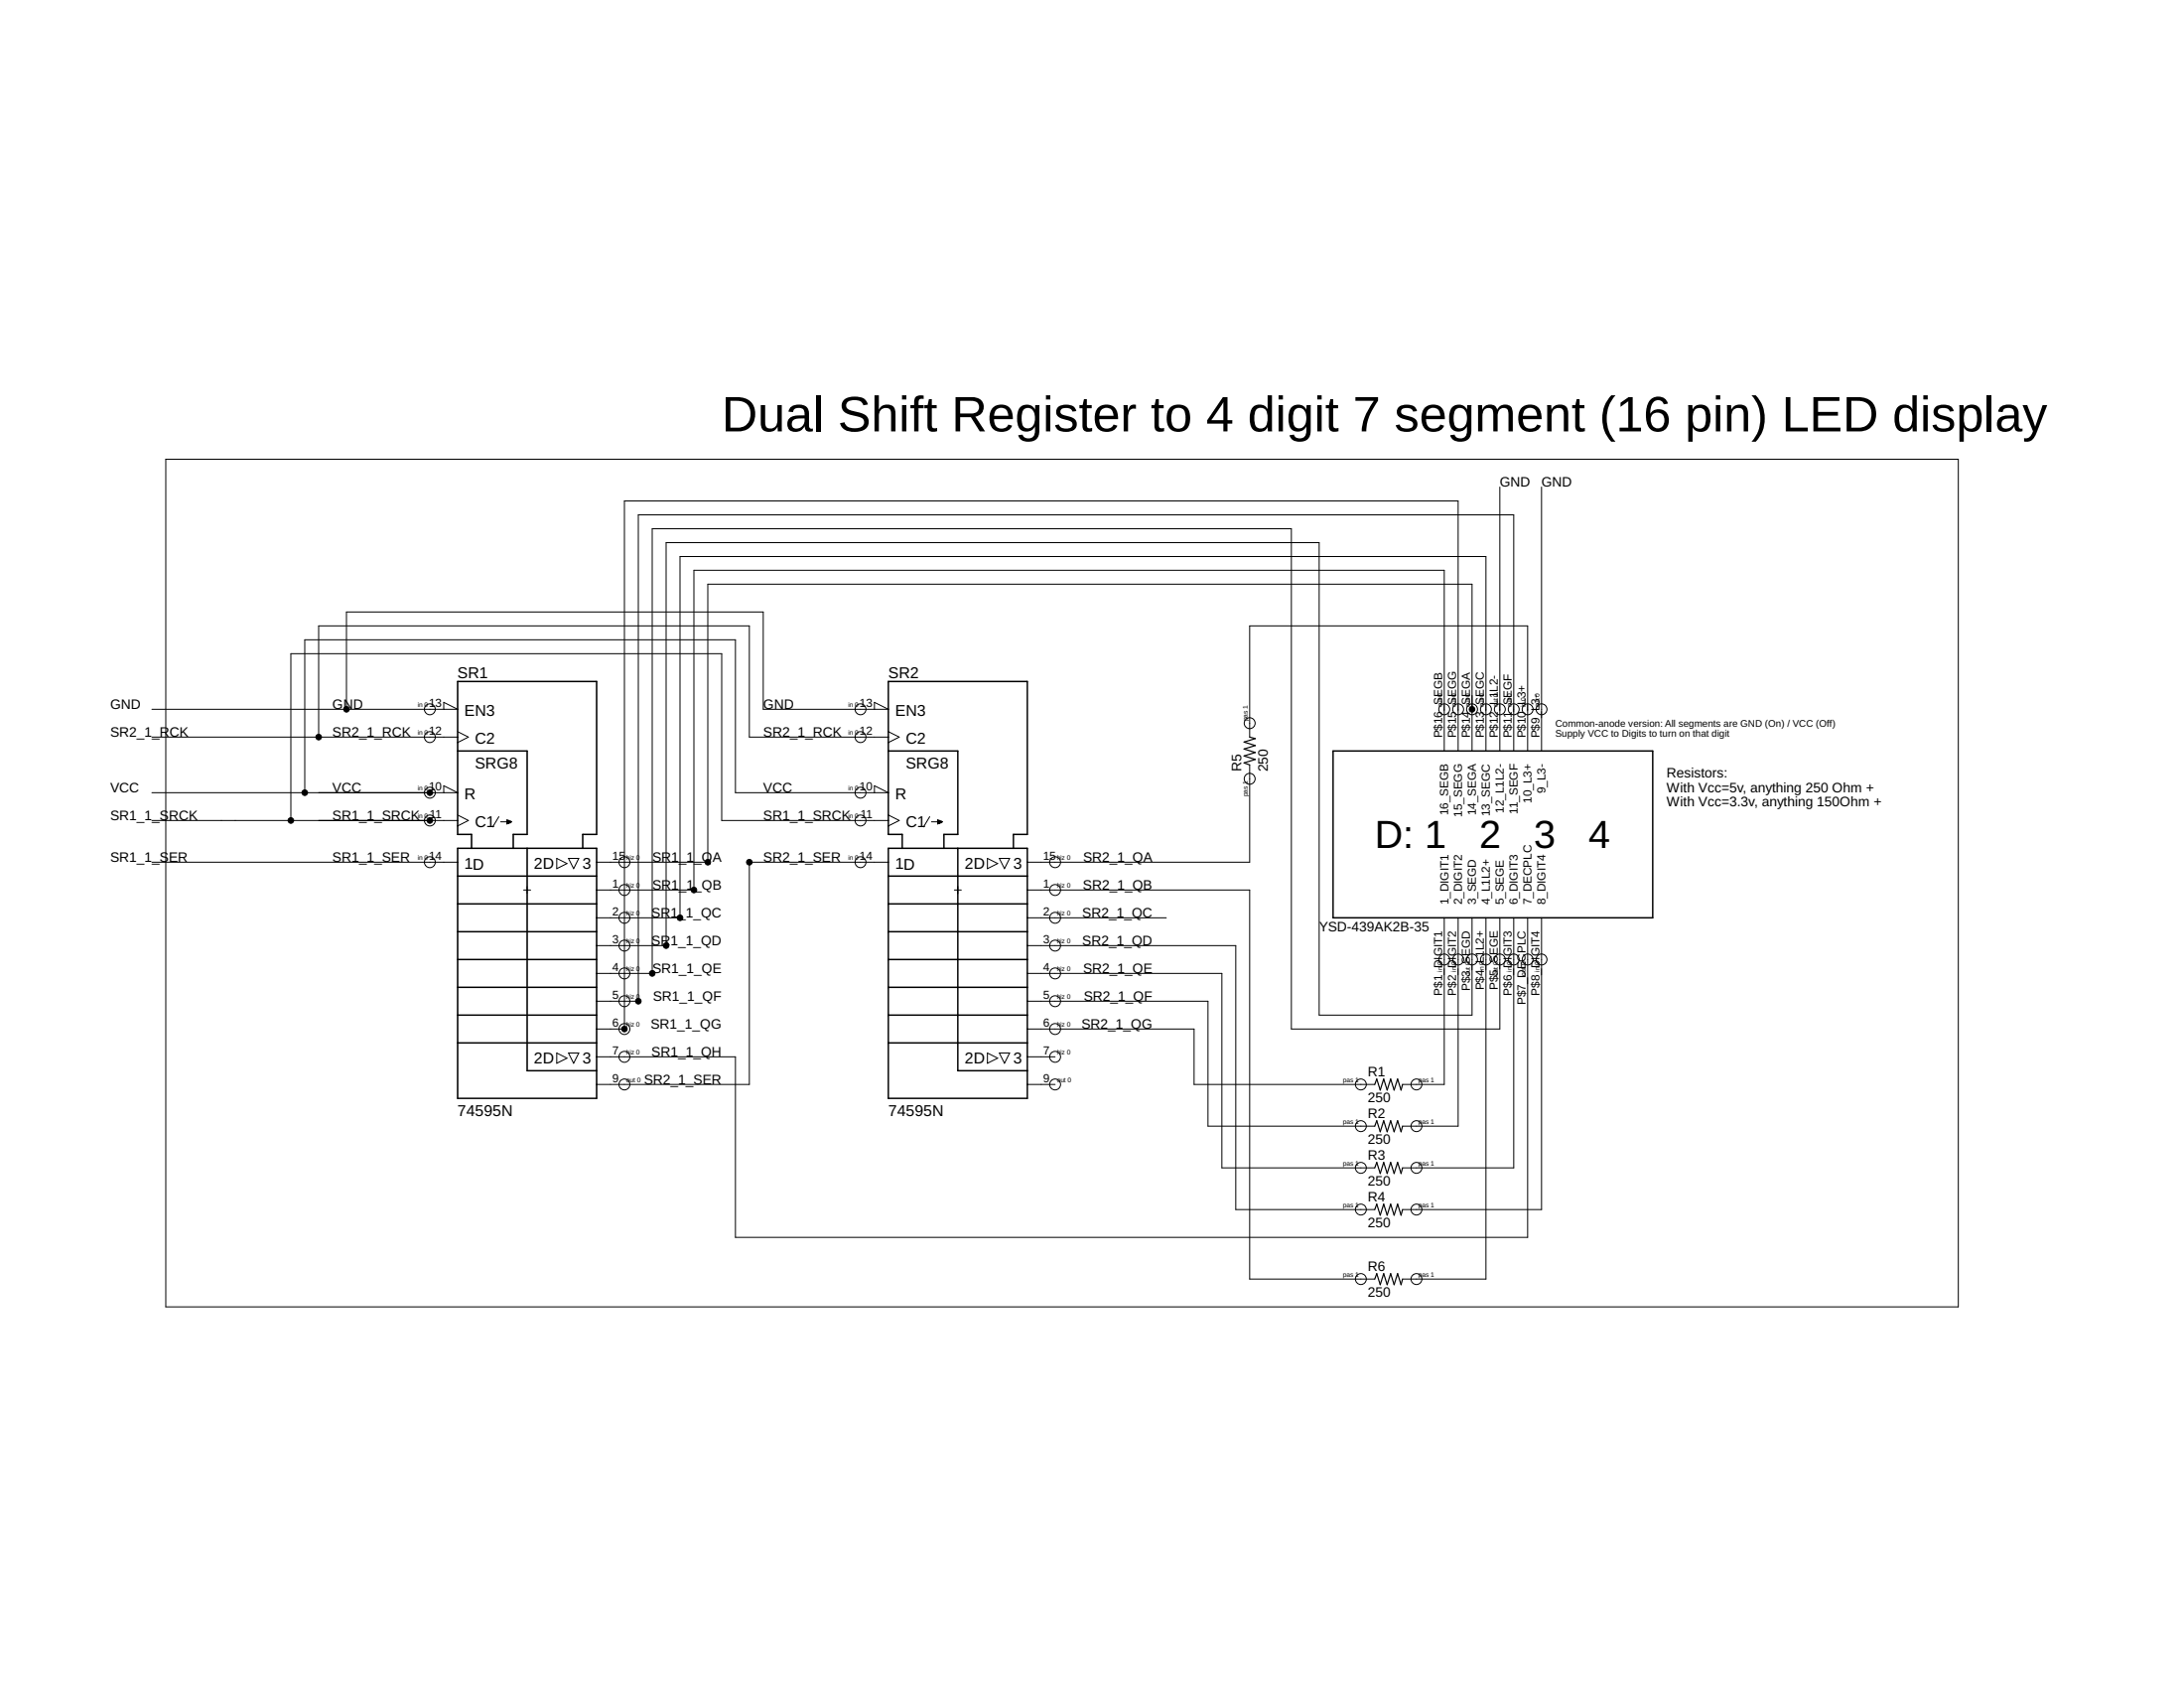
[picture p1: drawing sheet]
<svg xmlns="http://www.w3.org/2000/svg" width="279mm" height="216mm" viewBox="0 0 279 216" stroke-linecap="round" stroke-linejoin="round" font-family="sans-serif">
<g fill="none" stroke="#000" stroke-width=".13">
<path d="M21.2 58.7h229.3v108.5h-229.3zM191.9 62.3v33.8M197.2 62.3v33.8M19.4 90.7h39.1l-1.7-.9v.9M19.4 94.3h39.1M40.8 94.3v-14.2h55.1v14.2h17.7M44.3 90.7v-12.4h53.3v12.4h16l-1.7-.9v.9M58.5 93.6l1.4 .7-1.4 .7M113.6 93.6l1.4 .7-1.4 .7M159.9 94.3v-14.2h35.5v16M159.9 97.8v12.5h-28.5M184.8 96.1v-23.2h-96v40.9h-12.5"/>
<path d="M186.5 96.1v-32h-106.6v67.5h-3.6M188.3 96.1v-21.4h-97.7v35.6h-14.3M190.1 96.1v-24.9h-103.1v46.2h-10.7M193.7 96.1v-30.3h-112v62.3h-5.4M19.4 101.4h39.1l-1.7-.9v.9M19.4 104.9h39.1M19.4 110.3h39.1M37.2 104.9v-21.3h55.1v21.3h21.3M39 101.4v-19.6h55.1v19.6h19.5l-1.7-.9v.9M58.5 104.2l1.4 .7-1.4 .7M63.8 104.5l-.8 1.3M64.1 105.1h.8"/>
<path d="M64.9 104.9l.6 .2-.6 .3zM67 113.8h.9M67.4 113.4v.9M71.2 109.8l1.3 .6-1.3 .7zM72.7 109.8h1.3l-.6 1.3zM113.6 110.3h-17.7v28.4h-19.6M113.6 104.2l1.4 .7-1.4 .7M118.9 104.5l-.7 1.3M119.2 105.1h.8M120 104.9l.6 .2-.6 .3zM122.1 113.8h.9M122.5 113.4v.9"/>
<path d="M126.3 109.8l1.3 .6-1.3 .7zM127.8 109.8h1.4l-.7 1.3zM131.4 113.8h28.5v49.8h16M131.4 117.4h17.8M184.8 117.4v21.3h-5.4M186.5 117.4v26.6h-7.1M188.3 117.4v12.4h-19.5v-60.4h-83.6v51.5h-8.9M190.1 117.4v46.2h-10.7M191.9 117.4v14.2h-26.7v-64h-81.8v56.9h-7.1M193.7 117.4v32h-14.3M195.4 117.4v40.9h-101.3v-23.1h-17.8M197.2 117.4v37.3h-17.8"/>
<path d="M71.2 134.7l1.3 .6-1.3 .7zM72.7 134.7h1.3l-.6 1.3zM126.3 134.7l1.3 .6-1.3 .7zM127.8 134.7h1.4l-.7 1.3zM131.4 138.7h3.6M131.4 131.6h21.4v7.1h23.1M131.4 128.1h23.1v15.9h21.4M131.4 124.5h24.9v24.9h19.6M131.4 120.9h26.7v33.8h17.8M131.4 135.2h3.6"/>
<circle cx="55" cy="94.3" r=".7"/>
<circle cx="55" cy="90.7" r=".7"/>
<circle cx="110.1" cy="94.3" r=".7"/>
<circle cx="110.1" cy="90.7" r=".7"/>
<circle cx="159.9" cy="92.5" r=".7"/>
<circle cx="159.9" cy="99.6" r=".7"/>
<circle cx="184.8" cy="90.7" r=".7"/>
<circle cx="186.5" cy="90.7" r=".7"/>
<circle cx="188.3" cy="90.7" r=".7"/>
<circle cx="190.1" cy="90.7" r=".7"/>
<circle cx="191.9" cy="90.7" r=".7"/>
<circle cx="193.7" cy="90.7" r=".7"/>
<circle cx="195.4" cy="90.7" r=".7"/>
<circle cx="197.2" cy="90.7" r=".7"/>
<circle cx="55" cy="110.3" r=".7"/>
<circle cx="55" cy="104.9" r=".7"/>
<circle cx="55" cy="101.4" r=".7"/>
<circle cx="79.9" cy="110.3" r=".7"/>
<circle cx="79.9" cy="113.8" r=".7"/>
<circle cx="79.9" cy="117.4" r=".7"/>
<circle cx="110.1" cy="110.3" r=".7"/>
<circle cx="110.1" cy="104.9" r=".7"/>
<circle cx="110.1" cy="101.4" r=".7"/>
<circle cx="135" cy="110.3" r=".7"/>
<circle cx="135" cy="117.4" r=".7"/>
<circle cx="135" cy="113.8" r=".7"/>
<circle cx="79.9" cy="128.1" r=".7"/>
<circle cx="79.9" cy="131.6" r=".7"/>
<circle cx="79.9" cy="135.2" r=".7"/>
<circle cx="79.9" cy="138.7" r=".7"/>
<circle cx="79.9" cy="124.5" r=".7"/>
<circle cx="79.9" cy="120.9" r=".7"/>
<circle cx="135" cy="135.2" r=".7"/>
<circle cx="135" cy="131.6" r=".7"/>
<circle cx="135" cy="120.9" r=".7"/>
<circle cx="135" cy="124.5" r=".7"/>
<circle cx="135" cy="128.1" r=".7"/>
<circle cx="135" cy="138.7" r=".7"/>
<circle cx="174.1" cy="138.7" r=".7"/>
<circle cx="181.2" cy="138.7" r=".7"/>
<circle cx="184.8" cy="122.7" r=".7"/>
<circle cx="186.5" cy="122.7" r=".7"/>
<circle cx="188.3" cy="122.7" r=".7"/>
<circle cx="190.1" cy="122.7" r=".7"/>
<circle cx="191.9" cy="122.7" r=".7"/>
<circle cx="193.7" cy="122.7" r=".7"/>
<circle cx="195.4" cy="122.7" r=".7"/>
<circle cx="197.2" cy="122.7" r=".7"/>
<circle cx="174.1" cy="144" r=".7"/>
<circle cx="174.1" cy="149.4" r=".7"/>
<circle cx="174.1" cy="154.7" r=".7"/>
<circle cx="181.2" cy="149.4" r=".7"/>
<circle cx="181.2" cy="154.7" r=".7"/>
<circle cx="181.2" cy="144" r=".7"/>
<circle cx="174.1" cy="163.6" r=".7"/>
<circle cx="181.2" cy="163.6" r=".7"/>
</g>
<g fill="none" stroke="#000" stroke-width=".19">
<path d="M58.5 96.1h8.9v10.6h-1.7v1.8M113.6 96.1h8.9v10.6h-1.7v1.8M170.5 96.1h40.9v21.3h-40.9zM58.5 119.2h17.8M58.5 108.5h17.8v32h-17.8zM58.5 112.1h17.8M58.5 115.6h17.8M60.3 108.5v-1.8h-1.8v-19.5h17.8v19.5h-1.8v1.8M67.4 108.5v28.4h8.9M113.6 119.2h17.8M113.6 112.1h17.8M113.6 108.5h17.8v32h-17.8z"/>
<path d="M113.6 115.6h17.8M115.4 108.5v-1.8h-1.8v-19.5h17.8v19.5h-1.8v1.8M122.5 108.5v28.4h8.9M58.5 122.7h17.8M58.5 126.3h17.8M58.5 129.8h17.8M58.5 133.4h17.8M113.6 122.7h17.8M113.6 126.3h17.8M113.6 129.8h17.8M113.6 133.4h17.8"/>
</g>
<path d="M159.9 94.3l.7 .2-1.4 .4 1.4 .5-1.4 .4 1.4 .4-1.4 .5 1.4 .4-1.4 .5 .7 .2M175.9 138.7l.2-.7 .5 1.4 .4-1.4 .5 1.4 .4-1.4 .5 1.4 .4-1.4 .4 1.4 .2-.7M175.9 144l.2-.7 .5 1.5 .4-1.5 .5 1.5 .4-1.5 .5 1.5 .4-1.5 .4 1.5 .2-.8M175.9 149.4l.2-.7 .5 1.4 .4-1.4 .5 1.4 .4-1.4 .5 1.4 .4-1.4 .4 1.4 .2-.7M175.9 154.7l.2-.7 .5 1.4 .4-1.4 .5 1.4 .4-1.4 .5 1.4 .4-1.4 .4 1.4 .2-.7M175.9 163.6l.2-.7 .5 1.4 .4-1.4 .5 1.4 .4-1.4 .5 1.4 .4-1.4 .4 1.4 .2-.7" fill="none" stroke="#000" stroke-width=".15"/>
<path d="M64.9 104.9h.2v.4h-.2zM65.1 105h.2v.2h-.2zM120 104.9h.2v.4h-.2zM120.2 105h.2v.2h-.2z" fill="#000" stroke="#000" stroke-width=".13"/>
<g fill="#000" stroke="#000" stroke-width=".13">
<circle cx="40.8" cy="94.3" r=".36"/>
<circle cx="44.3" cy="90.7" r=".36"/>
<circle cx="188.3" cy="90.7" r=".36"/>
<circle cx="37.2" cy="104.9" r=".36"/>
<circle cx="39" cy="101.4" r=".36"/>
<circle cx="55" cy="101.4" r=".36"/>
<circle cx="55" cy="104.9" r=".36"/>
<circle cx="87" cy="117.4" r=".36"/>
<circle cx="88.8" cy="113.8" r=".36"/>
<circle cx="90.6" cy="110.3" r=".36"/>
<circle cx="95.9" cy="110.3" r=".36"/>
<circle cx="79.9" cy="131.6" r=".36"/>
<circle cx="81.7" cy="128.1" r=".36"/>
<circle cx="83.4" cy="124.5" r=".36"/>
<circle cx="85.2" cy="120.9" r=".36"/>
</g>
<text font-size="6.4" x="92.3" y="55.2">Dual Shift Register to 4 digit 7 segment (16 pin) LED display</text>
<g font-size="5">
<text x="175.9" y="108.5">D: 1</text>
<text x="189.3" y="108.5">2</text>
<text x="196.3" y="108.5">3</text>
<text x="203.2" y="108.5">4</text>
</g>
<g font-size="2">
<text x="58.5" y="86.7">SR1</text>
<text x="113.7" y="86.7">SR2</text>
<text x="59.4" y="91.6">EN3</text>
<text x="60.8" y="95.2">C2</text>
<text x="114.5" y="91.6">EN3</text>
<text x="115.9" y="95.2">C2</text>
<text x="60.8" y="98.3">SRG8</text>
<text x="115.9" y="98.3">SRG8</text>
<text x="59.4" y="102.3">R</text>
<text x="60.8" y="105.8">C1</text>
<text x="114.5" y="102.3">R</text>
<text x="115.9" y="105.8">C1</text>
<text x="59.4" y="111.2">1D</text>
<text x="68.3" y="111.2">2D</text>
<text x="74.5" y="111.2">3</text>
<text x="114.5" y="111.2">1D</text>
<text x="123.4" y="111.2">2D</text>
<text x="129.7" y="111.2">3</text>
<text x="68.3" y="136">2D</text>
<text x="74.5" y="136">3</text>
<text x="123.4" y="136">2D</text>
<text x="129.7" y="136">3</text>
<text x="58.5" y="142.7">74595N</text>
<text x="113.7" y="142.7">74595N</text>
</g>
<g font-size="1.8">
<text x="191.9" y="62.3">GND</text>
<text x="197.2" y="62.3">GND</text>
<text x="14.1" y="94.3">SR2_1_R</text>
<text x="14.1" y="90.7">GND</text>
<text x="21.7" y="94.3">CK</text>
<text x="42.5" y="94.3">SR2_1_RCK</text>
<text x="42.5" y="90.7">GND</text>
<text x="97.7" y="94.3">SR2_1_RCK</text>
<text x="97.7" y="90.7">GND</text>
<text x="14.1" y="101.4">VCC</text>
<text x="42.5" y="101.4">VCC</text>
<text x="97.7" y="101.4">VCC</text>
<text x="158.8" y="98.7" transform="rotate(-90 158.8 98.7)">R5</text>
<text x="162.2" y="98.7" transform="rotate(-90 162.2 98.7)">250</text>
<text x="213.2" y="99.4">Resistors:</text>
<text x="213.2" y="101.3">With Vcc=5v, anything 250 Ohm +</text>
<text x="14.1" y="104.9">SR1_1_S</text>
<text x="21.6" y="104.9">RCK</text>
<text x="42.5" y="104.9">SR1_1_SRCK</text>
<text x="97.7" y="104.9">SR1_1_SRCK</text>
<text x="213.2" y="103.2">With Vcc=3.3v, anything 150Ohm +</text>
<text x="14.1" y="110.3">SR1_1_S</text>
<text x="21.6" y="110.3">ER</text>
<text x="42.5" y="110.3">SR1_1_SER</text>
<text x="83.4" y="110.3">SR1_1</text>
<text x="83.4" y="113.8">SR1_1</text>
<text x="88.8" y="110.3">_QA</text>
<text x="88.8" y="113.8">_QB</text>
<text x="97.7" y="110.3">SR2_1_SER</text>
<text x="138.5" y="113.8">SR2_1_QB</text>
<text x="138.6" y="110.3">SR2_1_QA</text>
<text x="83.3" y="117.4">SR1_1_QC</text>
<text x="138.5" y="117.4">SR2_1_QC</text>
<text x="168.8" y="119.2">YSD-439AK2B-35</text>
<text x="83.3" y="120.9">SR1_1_QD</text>
<text x="83.4" y="124.5">SR1_1_QE</text>
<text x="138.5" y="120.9">SR2_1_QD</text>
<text x="138.6" y="124.5">SR2_1_QE</text>
<text x="83.2" y="131.6">SR1_1_QG</text>
<text x="83.5" y="128.1">SR1_1_QF</text>
<text x="138.3" y="131.6">SR2_1_QG</text>
<text x="138.6" y="128.1">SR2_1_QF</text>
<text x="83.3" y="135.2">SR1_1_QH</text>
<text x="175" y="137.7">R1</text>
<text x="82.4" y="138.7">SR2_1_SER</text>
<text x="175" y="141">250</text>
<text x="175" y="143">R2</text>
<text x="175" y="146.4">250</text>
<text x="175" y="148.3">R3</text>
<text x="175" y="151.7">250</text>
<text x="175" y="153.7">R4</text>
<text x="175" y="157">250</text>
<text x="175" y="165.9">250</text>
<text x="175" y="162.6">R6</text>
</g>
<g font-size="1.5">
<text x="54.9" y="94">12</text>
<text x="54.9" y="90.5">13</text>
<text x="110" y="94">12</text>
<text x="110" y="90.5">13</text>
<text x="184.5" y="94.4" transform="rotate(-90 184.5 94.4)">P$16_SEGB</text>
<text x="186.3" y="94.4" transform="rotate(-90 186.3 94.4)">P$15_SEGG</text>
<text x="188.1" y="94.4" transform="rotate(-90 188.1 94.4)">P$14_SEGA</text>
<text x="189.8" y="94.4" transform="rotate(-90 189.8 94.4)">P$13_SEGC</text>
<text x="191.6" y="94.4" transform="rotate(-90 191.6 94.4)">P$12_L1L2-</text>
<text x="193.4" y="94.4" transform="rotate(-90 193.4 94.4)">P$11_SEGF</text>
<text x="195.2" y="94.4" transform="rotate(-90 195.2 94.4)">P$10_L3+</text>
<text x="197" y="94.4" transform="rotate(-90 197 94.4)">P$9_L3-</text>
<text x="54.9" y="101.1">10</text>
<text x="110" y="101.1">10</text>
<text x="197.7" y="101.5" transform="rotate(-90 197.7 101.5)">9_L3-</text>
<text x="55" y="104.7">11</text>
<text x="110.1" y="104.7">11</text>
<text x="185.3" y="104.3" transform="rotate(-90 185.3 104.3)">16_SEGB</text>
<text x="187.1" y="104.5" transform="rotate(-90 187.1 104.5)">15_SEGG</text>
<text x="188.8" y="104.3" transform="rotate(-90 188.8 104.3)">14_SEGA</text>
<text x="190.6" y="104.4" transform="rotate(-90 190.6 104.4)">13_SEGC</text>
<text x="192.4" y="104" transform="rotate(-90 192.4 104)">12_L1L2-</text>
<text x="194.2" y="104.1" transform="rotate(-90 194.2 104.1)">11_SEGF</text>
<text x="196" y="102.7" transform="rotate(-90 196 102.7)">10_L3+</text>
<text x="54.9" y="110">14</text>
<text x="78.3" y="110">15</text>
<text x="78.3" y="113.6">1</text>
<text x="110" y="110">14</text>
<text x="133.5" y="110">15</text>
<text x="133.5" y="113.6">1</text>
<text x="78.3" y="117.1">2</text>
<text x="133.5" y="117.1">2</text>
<text x="185.3" y="115.8" transform="rotate(-90 185.3 115.8)">1_DIGIT1</text>
<text x="187.1" y="115.8" transform="rotate(-90 187.1 115.8)">2_DIGIT2</text>
<text x="188.8" y="115.8" transform="rotate(-90 188.8 115.8)">3_SEGD</text>
<text x="190.6" y="115.8" transform="rotate(-90 190.6 115.8)">4_L1L2+</text>
<text x="192.4" y="115.8" transform="rotate(-90 192.4 115.8)">5_SEGE</text>
<text x="194.2" y="115.8" transform="rotate(-90 194.2 115.8)">6_DIGIT3</text>
<text x="196" y="115.8" transform="rotate(-90 196 115.8)">7_DECPLC</text>
<text x="197.7" y="115.8" transform="rotate(-90 197.7 115.8)">8_DIGIT4</text>
<text x="78.3" y="120.7">3</text>
<text x="78.3" y="124.2">4</text>
<text x="133.5" y="120.7">3</text>
<text x="133.5" y="124.2">4</text>
<text x="78.3" y="127.8">5</text>
<text x="78.3" y="131.4">6</text>
<text x="133.5" y="127.8">5</text>
<text x="133.5" y="131.4">6</text>
<text x="184.5" y="127.3" transform="rotate(-90 184.5 127.3)">P$1_DIGIT1</text>
<text x="186.3" y="127.3" transform="rotate(-90 186.3 127.3)">P$2_DIGIT2</text>
<text x="188.1" y="126.7" transform="rotate(-90 188.1 126.7)">P$3_SEGD</text>
<text x="189.8" y="126.7" transform="rotate(-90 189.8 126.7)">P$4_L1L2+</text>
<text x="191.6" y="126.6" transform="rotate(-90 191.6 126.6)">P$5_SEGE</text>
<text x="193.4" y="127.3" transform="rotate(-90 193.4 127.3)">P$6_DIGIT3</text>
<text x="195.2" y="128.5" transform="rotate(-90 195.2 128.5)">P$7_DECPLC</text>
<text x="197" y="127.3" transform="rotate(-90 197 127.3)">P$8_DIGIT4</text>
<text x="78.3" y="134.9">7</text>
<text x="133.5" y="134.9">7</text>
<text x="78.3" y="138.5">9</text>
<text x="133.5" y="138.5">9</text>
</g>
<g font-size="1.2">
<text x="199" y="92.9">Common-anode version: All segments are GND (On) / VCC (Off)</text>
<text x="199" y="94.3">Supply VCC to Digits to turn on that digit</text>
</g>
<g font-size=".8">
<text x="53.4" y="94">in 0</text>
<text x="53.4" y="90.5">in 0</text>
<text x="108.5" y="94">in 0</text>
<text x="108.5" y="90.5">in 0</text>
<text x="159.6" y="92.3" transform="rotate(-90 159.6 92.3)">pas 1</text>
<text x="184.5" y="90.5" transform="rotate(-90 184.5 90.5)">out 0</text>
<text x="186.3" y="90.5" transform="rotate(-90 186.3 90.5)">out 0</text>
<text x="188.1" y="90.5" transform="rotate(-90 188.1 90.5)">out 0</text>
<text x="189.8" y="90.5" transform="rotate(-90 189.8 90.5)">out 0</text>
<text x="191.6" y="90.5" transform="rotate(-90 191.6 90.5)">out 0</text>
<text x="193.4" y="90.5" transform="rotate(-90 193.4 90.5)">out 0</text>
<text x="195.2" y="90.5" transform="rotate(-90 195.2 90.5)">in 0</text>
<text x="197" y="90.5" transform="rotate(-90 197 90.5)">out 0</text>
<text x="53.4" y="101.1">in 0</text>
<text x="108.5" y="101.1">in 0</text>
<text x="159.6" y="101.9" transform="rotate(-90 159.6 101.9)">pas 1</text>
<text x="53.4" y="104.7">in 0</text>
<text x="108.5" y="104.7">in 0</text>
<text x="53.4" y="110">in 0</text>
<text x="80.1" y="110">hiz 0</text>
<text x="80.1" y="113.6">hiz 0</text>
<text x="108.5" y="110">in 0</text>
<text x="135.2" y="110">hiz 0</text>
<text x="135.2" y="113.6">hiz 0</text>
<text x="80.1" y="117.1">hiz 0</text>
<text x="135.2" y="117.1">hiz 0</text>
<text x="80.1" y="120.7">hiz 0</text>
<text x="80.1" y="124.2">hiz 0</text>
<text x="135.2" y="120.7">hiz 0</text>
<text x="135.2" y="124.2">hiz 0</text>
<text x="184.5" y="124.3" transform="rotate(-90 184.5 124.3)">in 0</text>
<text x="186.3" y="124.3" transform="rotate(-90 186.3 124.3)">in 0</text>
<text x="188.1" y="124.8" transform="rotate(-90 188.1 124.8)">out 0</text>
<text x="189.8" y="124.3" transform="rotate(-90 189.8 124.3)">in 0</text>
<text x="191.6" y="124.8" transform="rotate(-90 191.6 124.8)">out 0</text>
<text x="193.4" y="124.3" transform="rotate(-90 193.4 124.3)">in 0</text>
<text x="195.2" y="124.8" transform="rotate(-90 195.2 124.8)">out 0</text>
<text x="197" y="124.3" transform="rotate(-90 197 124.3)">in 0</text>
<text x="80.1" y="127.8">hiz 0</text>
<text x="80.1" y="131.4">hiz 0</text>
<text x="135.2" y="127.8">hiz 0</text>
<text x="135.2" y="131.4">hiz 0</text>
<text x="80.1" y="134.9">hiz 0</text>
<text x="135.2" y="134.9">hiz 0</text>
<text x="80.1" y="138.5">out 0</text>
<text x="135.2" y="138.5">out 0</text>
<text x="171.8" y="138.5">pas 1</text>
<text x="171.8" y="143.8">pas 1</text>
<text x="181.5" y="138.5">pas 1</text>
<text x="181.5" y="143.8">pas 1</text>
<text x="171.8" y="149.1">pas 1</text>
<text x="181.5" y="149.1">pas 1</text>
<text x="171.8" y="154.5">pas 1</text>
<text x="181.5" y="154.5">pas 1</text>
<text x="171.8" y="163.4">pas 1</text>
<text x="181.5" y="163.4">pas 1</text>
</g>
</svg>
